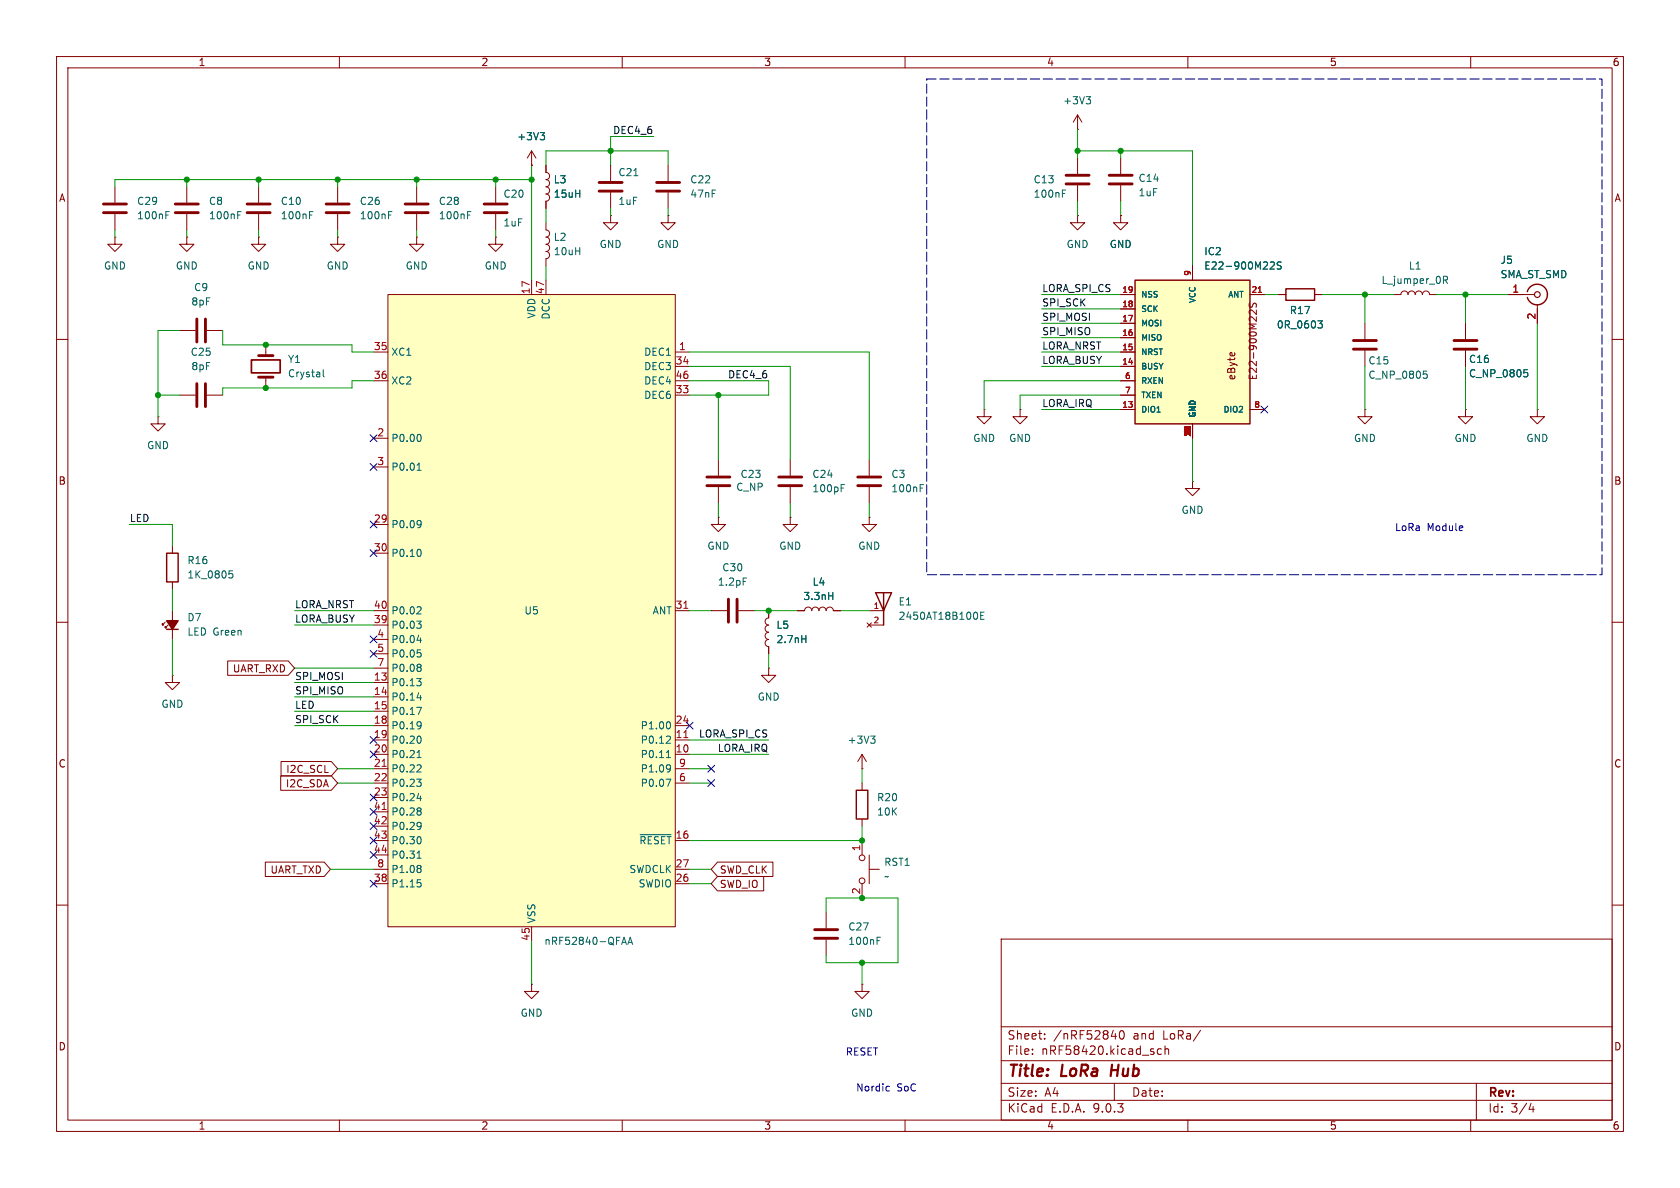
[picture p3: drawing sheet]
<svg xmlns="http://www.w3.org/2000/svg" width="297mm" height="210mm" viewBox="0 0 297 210" stroke-linecap="round" stroke-linejoin="round" font-family="sans-serif">
<g fill="none" stroke="#840000" stroke-width=".18">
<path d="M10 10h277v190h-277zM12 12h273v186h-273zM60 10v2M110 10v2M160 10v2M210 10v2M260 10v2M87.6 33v2.8M87.6 37.8v2.8M87.6 41.9v1.3h1.3l-1.3 1.3-1.2-1.3h1.2M87.6 41.9h.1M10 60h2"/>
<path d="M285 60h2M30.5 96.5v1.3M127 81.3v2.8M127 86.1v2.8M139.7 81.3v2.8M139.7 86.1v2.8M10 110h2M29.2 110l-.5 .5v-.3v.3h.3M29.7 110.5l-.5 .5v-.3v.3h.3M30.5 102.9v1.2M30.5 108v5M285 110h2"/>
<path d="M10 160h2M177 166h108v32h-108zM285 160h2M60 198v2M110 198v2M160 198v2M177 194.5h108M177 191.5h108M177 187.5h108M177 181.5h108M182.5 186.3v.1M182.5 185.5v.1"/>
<path d="M184.7 183.6v.1M184.7 182.8v.1M196.5 183.2h.9M197 191.5v3M198 182.3l.2-.1a.81 .81 0 0 1 .6 .6 .81 .81 0 0 1-.3 .8l-.1 .1a.81 .81 0 0 1-.4-1.4zM205.3 185.5l-.4-.1-.3 .3v.4l.1 .2h.6M206 185.5l.2-.1 .3 .1 .1 .9M206 184.9v1.5M210 198v2M212.2 182.1l-1.2 2M260 198v2M261 191.5v6.5"/>
<path d="M270.7 195l-.4 1.1h.9M271 195.6v1"/>
</g>
<path d="M196.6 188.2l-.3 2" fill="none" stroke="#840000" stroke-width=".4"/>
<path d="M29.5 97.8h2v5.1h-2zM29.5 111.3h2" fill="none" stroke="#840000" stroke-width=".25"/>
<path d="M148.7 86.3h.4M148.7 85.7h.6M40.5 100.9h.6M40.6 101.4h.3l.3 .2-.1 .5-.5 .1" fill="none" stroke="#006464" stroke-width=".18"/>
<path d="M29.5 109.7h2l-1 1.6z" fill="#840000" stroke="#840000" stroke-width=".25"/>
<path d="M85.6 36.1h4.1M85.6 37.6h4.1M125 84.3h4M125 85.9h4M137.7 84.3h4M137.7 85.9h4" fill="none" stroke="#840000" stroke-width=".51"/>
<path d="M68.6 52.1h50.8v111.7h-50.8z" fill="#ffffc2"/>
<g fill="none" stroke="#840000" stroke-width=".18">
<path d="M20.3 33v2.8M20.3 37.8v2.8M33 33v2.8M33 37.8v2.8M45.7 33v2.8M45.7 37.8v2.8M59.7 33v2.8M59.7 37.8v2.8M73.7 33v2.8M73.7 37.8v2.8M94 29.2h.1M94 26.7v2.5"/>
<path d="M94 26.7l-.8 1.2M94 26.7l.7 1.2M96.5 39.4v1.2a.64 .64 0 0 1 .7 .7 .64 .64 0 0 1-.7 .6 .64 .64 0 0 1 .7 .7 .64 .64 0 0 1-.7 .6 .64 .64 0 0 1 .7 .6 .64 .64 0 0 1-.7 .7 .64 .64 0 0 1 .7 .6 .64 .64 0 0 1-.7 .6M96.5 29.2v1.3a.64 .64 0 0 1 .7 .6 .64 .64 0 0 1-.7 .7M96.5 31.8a.64 .64 0 0 1 .7 .6 .64 .64 0 0 1-.7 .6 .64 .64 0 0 1 .7 .7 .64 .64 0 0 1-.7 .6 .64 .64 0 0 1 .7 .6 .64 .64 0 0 1-.7 .7v1.2M107.9 38.1v1.3h1.3l-1.3 1.2-1.2-1.2h1.2M107.9 38.1h.1M107.9 29.2v2.8M107.9 34v2.8M118.1 38.1v1.3h1.3l-1.3 1.2-1.3-1.2h1.3M118.1 38.1h.1M118.1 29.2v2.8"/>
<path d="M118.1 34v2.8M190.5 22.9h.1M190.5 38.1v1.3h1.3l-1.3 1.2-1.3-1.2h1.3M190.5 38.1h.1M190.5 20.3l-.8 1.3M190.5 20.3l.8 1.3M190.5 20.3v2.6M190.5 27.9v2.8M190.5 32.8v2.8M20.3 41.9v1.3h1.3l-1.3 1.3-1.3-1.3h1.3M20.3 41.9h.1M31.7 58.4h2.8"/>
<path d="M33 41.9v1.3h1.3l-1.3 1.3-1.3-1.3h1.3M33 41.9h.1M36.6 58.4h2.8M45.7 41.9v1.3h1.3l-1.3 1.3-1.3-1.3h1.3M45.7 41.9h.1M59.7 41.9v1.3h1.3l-1.3 1.3-1.3-1.3h1.3M59.7 41.9h.1M68.6 52.1h50.8v111.7h-50.8zM73.7 41.9v1.3h1.2l-1.2 1.3-1.3-1.3h1.3M73.7 41.9h.1M94 49.5v2.6M96.5 45.7v1.3"/>
<path d="M96.5 49.5v2.6M241.3 57.2v2.7M246.4 52.1h1.2a.64 .64 0 0 1 .7-.7 .64 .64 0 0 1 .6 .7 .64 .64 0 0 1 .7-.7 .64 .64 0 0 1 .6 .7 .64 .64 0 0 1 .6-.7 .64 .64 0 0 1 .7 .7 .64 .64 0 0 1 .6-.7 .64 .64 0 0 1 .6 .7h1.3M259.1 57.2v2.7M266.7 52.1h4.6M271.8 53.8v3.4M27.9 73.7v1.2h1.3l-1.3 1.3-1.2-1.3h1.2M27.9 73.7h.1M31.7 69.9h2.8M36.6 69.9h2.8M47 61v1.9M47 66.7v1.9"/>
<path d="M66 62.2h2.6M66 67.3h2.6M66 77.5h2.6M119.4 62.2h2.5M119.4 67.3h2.5M119.4 64.8h2.5M119.4 69.9h2.5M174 72.4v1.3h1.3l-1.3 1.2-1.3-1.2h1.3M174 72.4h.1M180.3 72.4v1.3h1.3l-1.3 1.2-1.2-1.2h1.2M180.3 72.4h.1M241.3 72.4v1.3h1.3l-1.3 1.2-1.3-1.2h1.3"/>
<path d="M241.3 72.4h.1M241.3 62v2.8M259.1 72.4v1.3h1.2l-1.2 1.2-1.3-1.2h1.3M259.1 72.4h.1M259.1 62v2.8M271.8 72.4v1.3h1.2l-1.2 1.2-1.3-1.2h1.3M271.8 72.4h.1M66 82.6h2.6M66 92.7h2.6M66 97.8h2.6M127 91.4v1.3h1.3l-1.3 1.3-1.3-1.3h1.3M127 91.4h.1"/>
<path d="M139.7 91.4v1.3h1.3l-1.3 1.3-1.3-1.3h1.3M139.7 91.4h.1M153.7 91.4v1.3h1.2l-1.2 1.3-1.3-1.3h1.3M153.7 91.4h.1M153.7 81.3v2.8M153.7 86.1v2.8M30.5 119.4v1.3h1.2l-1.2 1.2-1.3-1.2h1.3M30.5 119.4h.1M66 118.1h2.6M66 108h2.6M66 110.5h2.6M66 113h2.6"/>
<path d="M66 115.6h2.6M119.4 108h2.5M125.7 108h2.8M130.6 108h2.7M135.9 118.1v1.3h1.3l-1.3 1.3-1.3-1.3h1.3M135.9 118.1h.1M135.9 113a.63 .63 0 0 0-.6 .7 .63 .63 0 0 0 .6 .6v1.3M135.9 108v1.2a.64 .64 0 0 0-.6 .7 .64 .64 0 0 0 .6 .6 .64 .64 0 0 0-.6 .6 .64 .64 0 0 0 .6 .7 .63 .63 0 0 0-.6 .6 .63 .63 0 0 0 .6 .6M141 108h1.2a.64 .64 0 0 1 .7-.7 .64 .64 0 0 1 .6 .7 .64 .64 0 0 1 .6-.7 .64 .64 0 0 1 .7 .7 .64 .64 0 0 1 .6-.7 .64 .64 0 0 1 .6 .7 .64 .64 0 0 1 .7-.7 .64 .64 0 0 1 .6 .7h1.3M153.3 110.1l.8 .8M153.7 108h2.5M153.7 110.5h2.5"/>
<path d="M154.1 110.1l-.8 .8M66 120.7h2.6M66 123.2h2.6M66 125.7h2.6M66 128.3h2.6M66 130.8h2.6M66 133.4h2.6M66 135.9h2.6M66 138.4h2.6M119.4 128.3h2.5M119.4 130.8h2.5M119.4 133.4h2.5"/>
<path d="M119.4 135.9h2.5M119.4 138.4h2.5M152.4 135.9h.1M152.4 133.4v2.5M152.4 138.4v1.3M152.4 133.4l-.8 1.2M152.4 133.4l.8 1.2M66 141h2.6M66 153.7h2.6M66 156.2h2.6M66 143.5h2.6M66 146.1h2.6"/>
<path d="M66 148.6h2.6M66 151.1h2.6M119.4 153.7h2.5M119.4 156.2h2.5M119.4 148.6h2.5M152.4 144.8v1.3M152.4 148.6v2.5M152.4 156.2v2.6M153.7 153.7h1.7M153.7 151.1v5.1M94 174v1.3h1.2l-1.2 1.2-1.3-1.2h1.3M94 174h.1"/>
<path d="M94 163.8v2.6M146 161.3v2.8M146 166.1v2.8M152.4 174v1.3h1.3l-1.3 1.2-1.3-1.2h1.3M152.4 174h.1"/>
<circle cx="152.4" cy="151.6" r=".51"/>
<circle cx="152.4" cy="155.7" r=".51"/>
</g>
<g fill="none" stroke="#006464" stroke-width=".18">
<path d="M192 17.1h.8l-.4 .5M192.6 17.6l.2 .2v.3l-.2 .3M29.3 38h.4M29.3 37.4h.6M42 38h.4M42 37.4h.6M54.7 38h.4M54.7 37.4h.6M68.7 38h.4M68.7 37.4h.6M82.7 38h.4M82.7 37.4h.6"/>
<path d="M95.5 23.4h.8l-.4 .5M96 23.9l.3 .3v.3l-.3 .2M112.1 31.1h.7M187.8 34.2h.4M187.8 33.6h.6M255.2 48.8h.5l.2 .3-.1 .3-.6 .1M255.5 49.5l.4 .6M57.1 65.3v1.1l.2 .2M74.1 76.8a.79 .79 0 0 1 0 1.2M251.7 65.6h.6M251.8 66.1h.3l.2 .2-.1 .5-.4 .1M269.4 65.3h.6"/>
<path d="M269.6 65.8h.3l.2 .3-.1 .5h-.4M73.7 83.1h.7M74 82l.1-.1v1.2M74.1 97.1a.79 .79 0 0 1 0 1.3M74.2 92l.2 .1a1.03 1.03 0 0 1-.2 1.1M74.4 92.6l-.2 .2M162.7 86.3h.4M162.7 85.7h.6M73.7 120h.7l-.4 .4M73.7 109.8h.7l-.4 .5M73.7 113.2h.8M73.8 114.9h.6"/>
<path d="M74.2 117.4l.2 .3-.2 .3 .2 .2v.2l-.2 .3M74.2 107.3l.2 .2v.3l-.7 .7h.7M74.2 110.3l.2 .2v.3l-.2 .3M74.2 115.4l.2 .2v.3l-.2 .2M74.3 112.8v.8M131.4 102.2h.6M141.7 112.9h.8M142.5 112.3v1.3M146.5 105.3h.7M147.2 104.7v1.3M172.6 108.3l.2 .4-.2 .7M173.4 108.8h.4"/>
<path d="M174 108.2h-.6v1.3h.6M73.7 125h.8l-.5 1.3M73.7 137.7h.7l-.4 .5M73.7 123.3h.8M73.7 133.9h.7M74 132.8l.1-.1v1.2M74.1 130.1a.79 .79 0 0 1 0 1.3M74.2 120.4l.2 .3v.3l-.2 .2M74.2 127.6l.2 .1a1.03 1.03 0 0 1-.2 1.1M74.2 135.2l.2 .2v.3l-.7 .8h.7M74.2 138.2l.2 .3v.3l-.2 .2M74.3 122.9v.9"/>
<path d="M74.4 128.1l-.2 .3M117.7 137.7h.9l-.6 1.3M117.8 133.9h.7M118 132.8l.2-.1v1.2M118.2 127.6a.79 .79 0 0 1 0 1.2M118.3 130.1l.2 .3v.3l-.8 .7h.8M118.3 135.2l.2 .1a1.03 1.03 0 0 1-.2 1.1M118.5 135.7l-.2 .3M153.9 130.1h.8l-.4 .5M154.5 130.6l.2 .2v.3l-.2 .3M73.7 141.1h.8M73.7 151.7h.7"/>
<path d="M73.8 155.5h.6M74 150.6l.1-.2v1.3M74.1 147.9a.79 .79 0 0 1 0 1.3M74.2 142.8l.2 .3-.2 .3 .2 .2v.2l-.2 .3M74.2 145.4l.2 .1a1.03 1.03 0 0 1-.2 1.1M74.2 153l.2 .2-.2 .3 .2 .3v.2l-.2 .2M74.2 156l.2 .2v.3l-.2 .3M74.3 140.7v.8M74.4 145.9l-.2 .2M113.2 147.5h5.4M110 166.6h.6M110.3 165.7l.4 1.2"/>
<path d="M111 166.9l.4-1.2 .4 1.2M111.1 166.6h.6M155.1 166.3h.4M155.1 165.7h.6"/>
</g>
<path d="M120.9 107.5h.7M67.6 135.5h.7M120.9 130.4h.7M67.6 143.1h.7" fill="none" stroke="#a90000" stroke-width=".18"/>
<g fill="none" stroke="#840000" stroke-width=".51">
<path d="M18.3 36.1h4.1M18.3 37.6h4.1M31 36.1h4.1M31 37.6h4.1M43.7 36.1h4.1M43.7 37.6h4.1M57.7 36.1h4M57.7 37.6h4M71.6 36.1h4.1M71.6 37.6h4.1M105.9 32.3h4.1M105.9 33.8h4.1"/>
<path d="M116.1 32.3h4M116.1 33.8h4M188.5 31h4M188.5 32.5h4M34.8 56.4v4.1M36.3 56.4v4.1M34.8 67.8v4.1M36.3 67.8v4.1M45.7 66.7h2.6M45.7 62.9h2.6M239.3 60.2h4M239.3 61.7h4"/>
<path d="M257 60.2h4.1M257 61.7h4.1M151.6 84.3h4.1M151.6 85.9h4.1M128.8 105.9v4.1M130.3 105.9v4.1M144 164.3h4.1M144 165.9h4.1"/>
</g>
<path d="M270 51.6a1.82 1.82 0 0 1 2.8-1 1.82 1.82 0 0 1 0 2.9 1.82 1.82 0 0 1-2.8-.9M154.8 104.8h2.8l-1.4 3.2zM156.2 104.8v5.7M151.4 139.7h2v5.1h-2z" fill="none" stroke="#840000" stroke-width=".25"/>
<circle cx="271.8" cy="52.1" r=".51" fill="none" stroke="#840000" stroke-width=".2"/>
<path d="M44.4 63.6h5.1v2.3h-5.1z" fill="none" stroke="#840000" stroke-width=".3"/>
<path d="M200.7 49.5h20.3v25.4h-20.3z" fill="#ffffc2"/>
<path d="M200.7 49.5h20.3v25.4h-20.3zM227.3 51.1h5.1v2h-5.1z" fill="none" stroke="#840000" stroke-width=".25"/>
<g fill="none" stroke="#840000" stroke-width=".18">
<path d="M94 29.2h.1M96.5 29.2v1.3M96.5 35.6v1.2M198.1 38.1v1.3h1.3l-1.3 1.2-1.3-1.2h1.3M198.1 38.1h.1M198.1 27.9v2.8M198.1 32.8v2.8M198.1 52.1h2.6M198.1 54.6h2.6M198.1 57.2h2.6M198.1 59.7h2.6M210.8 47v2.5"/>
<path d="M220.9 53.6l-.1 .5 .2 .2h.3l.3-.6 .3-.1 .2 .2-.1 .5M221 52.1h2.5M222.1 54.8v.8l-.9-.8-.4 .2 .1 .5M226.1 52.1h1.2M232.4 52.1h1.3M259.1 57.2v2.7M266.7 52.1h2.5M271.8 54.6v2.6M198.1 62.2h2.6M198.1 64.8h2.6M198.1 67.3h2.6M198.1 69.9h2.6"/>
<path d="M198.1 72.4h2.6M210.8 74.9v2.6M221 72.4h2.5M259.1 62v2.8M210.8 85.1v1.3h1.3l-1.3 1.2-1.3-1.2h1.3M210.8 85.1h.1M40.3 116.8h10.7l1.1 1.3-1.1 1.3h-10.7zM135.9 108v1.2M135.9 114.3v1.3M141 108h1.2M147.3 108h1.3M49.6 137.2h9l1.1 1.2-1.1 1.3h-9z"/>
<path d="M49.7 134.6h8.9l1.1 1.3-1.1 1.3h-8.9zM46.9 152.4h10.4l1.1 1.3-1.1 1.2h-10.4zM126.8 152.4h9.8v2.5h-9.8l-1.1-1.2zM126.8 154.9h8.2v2.6h-8.2l-1.1-1.3z"/>
</g>
<path d="M222.4 51.7h.6" fill="none" stroke="#a90000" stroke-width=".18"/>
<path d="M95.5 23.4h.8l-.4 .5M96 23.9l.3 .3v.3l-.3 .2M224.6 46.4l.5-.1 .2 .4-.8 .9h.8M226.5 46.4l-.5-.1-.2 .1v.4l.6 .2 .1 .3-.2 .3-.5-.1M233 56.7h.8l-.5 .5 .4 .1 .1 .4-.3 .3h-.3M269.4 65.3h.6M269.6 65.8h.3l.2 .3-.1 .5h-.4M141.7 112.9h.8M142.5 112.3v1.3M146.5 105.3h.7M147.2 104.7v1.3" fill="none" stroke="#006464" stroke-width=".18"/>
<path d="M196.1 31h4.1M196.1 32.5h4.1" fill="none" stroke="#840000" stroke-width=".51"/>
<g fill="none" stroke="#009600" stroke-width=".18">
<path d="M33 31.8v1.2M45.7 31.8v1.2M59.7 31.8v1.2M73.7 31.8v1.2M87.6 31.8v1.2M94 31.8h-73.7v1.2M94 29.2v20.3M96.5 29.2v-2.5h21.6v2.5M96.5 36.8v2.6M107.9 36.8v1.3M115.6 24.1h-7.7v5.1M118.1 36.8v1.3"/>
<path d="M190.5 22.9v5M190.5 35.6v2.5M190.5 26.7h20.3v20.3M198.1 26.7v1.2M198.1 35.6v2.5M20.3 40.6v1.3M31.7 58.4h-3.8v15.3M33 40.6v1.3M39.4 58.4v2.6h22.8v1.2h3.8M45.7 40.6v1.3M59.7 40.6v1.3M73.7 40.6v1.3"/>
<path d="M87.6 40.6v1.3M96.5 47v2.5M184.1 52.1h14M184.1 57.2h14M184.1 54.6h14M184.1 59.7h14M223.5 52.1h2.6M233.7 52.1h12.7M241.3 52.1v5.1M254 52.1h12.7M259.1 52.1v5.1M271.8 57.2v15.2"/>
<path d="M27.9 69.9h3.8M66 67.3h-3.8v1.3h-22.8v1.3M121.9 62.2h31.8v19.1M121.9 67.3h14v2.6h-14M121.9 64.8h17.8v16.5M127 69.9v11.4M184.1 62.2h14M184.1 72.4h14M184.1 64.8h14M198.1 69.9h-17.8v2.5M198.1 67.3h-24.1v5.1M210.8 77.5v7.6"/>
<path d="M241.3 64.8v7.6M259.1 64.8v7.6M22.9 92.7h7.6v3.8M127 88.9v2.5M139.7 88.9v2.5M153.7 88.9v2.5M30.5 104.1v3.9M30.5 113v6.4M52.1 108h13.9M52.1 110.5h13.9M52.1 118.1h13.9M121.9 108h3.8"/>
<path d="M133.3 108h7.7M135.9 115.6v2.5M148.6 108h5.1M52.1 123.2h13.9M52.1 120.7h13.9M52.1 125.7h13.9M52.1 128.3h13.9M59.7 135.9h6.3M59.7 138.4h6.3M121.9 135.9h3.8M121.9 130.8h14M121.9 133.4h14"/>
<path d="M121.9 138.4h3.8M152.4 135.9v2.5M58.4 153.7h7.6M121.9 153.7h3.8M121.9 156.2h3.8M152.4 146.1v2.5h-30.5M94 166.4v7.6M146 161.3v-2.5h12.7v11.4h-12.7v-1.3M152.4 170.2v3.8"/>
</g>
<g fill="none" stroke="#000084" stroke-width=".18">
<path d="M65.4 76.9l1.2 1.2M66.6 76.9l-1.2 1.2M222.9 71.8l1.2 1.2M224.1 71.8l-1.2 1.2M65.4 97.2l1.2 1.2M65.4 92.1l1.2 1.2M65.4 81.9l1.2 1.3M66.6 97.2l-1.2 1.2M66.6 92.1l-1.2 1.2M66.6 81.9l-1.2 1.3M65.4 115l1.2 1.2M65.4 112.4l1.2 1.2"/>
<path d="M66.6 115l-1.2 1.2M66.6 112.4l-1.2 1.2M65.4 130.2l1.2 1.2M65.4 132.7l1.2 1.3M66.6 130.2l-1.2 1.2M66.6 132.7l-1.2 1.3M121.3 127.7l1.2 1.2M122.5 127.7l-1.2 1.2M125.1 137.8l1.2 1.2M125.1 135.3l1.2 1.2M126.3 137.8l-1.2 1.2M126.3 135.3l-1.2 1.2"/>
<path d="M65.4 150.5l1.2 1.2M65.4 148l1.2 1.2M65.4 142.9l1.2 1.2M65.4 155.6l1.2 1.2M65.4 145.4l1.2 1.3M65.4 140.4l1.2 1.2M66.6 150.5l-1.2 1.2M66.6 148l-1.2 1.2M66.6 142.9l-1.2 1.2M66.6 155.6l-1.2 1.2M66.6 145.4l-1.2 1.3M66.6 140.4l-1.2 1.2"/>
</g>
<path d="M156.9 192l.3 .1M157.2 192.8l-.3 .1" fill="none" stroke="#0000c2" stroke-width=".18"/>
<path d="M163.8 14h119.4v87.6h-119.4z" fill="none" stroke="#0000c2" stroke-width=".18" stroke-dasharray="1.7 .6"/>
<g fill="#009600" stroke="#009600" stroke-width=".18">
<circle cx="47" cy="68.6" r=".46"/>
<circle cx="127" cy="69.9" r=".46"/>
<circle cx="135.9" cy="108" r=".46"/>
<circle cx="87.6" cy="31.8" r=".46"/>
<circle cx="73.7" cy="31.8" r=".46"/>
<circle cx="94" cy="31.8" r=".46"/>
<circle cx="107.9" cy="26.7" r=".46"/>
<circle cx="59.7" cy="31.8" r=".46"/>
<circle cx="45.7" cy="31.8" r=".46"/>
<circle cx="33" cy="31.8" r=".46"/>
<circle cx="190.5" cy="26.7" r=".46"/>
<circle cx="198.1" cy="26.7" r=".46"/>
<circle cx="152.4" cy="170.2" r=".46"/>
<circle cx="152.4" cy="158.8" r=".46"/>
<circle cx="47" cy="61" r=".46"/>
<circle cx="27.9" cy="69.9" r=".46"/>
<circle cx="152.4" cy="148.6" r=".46"/>
<circle cx="259.1" cy="52.1" r=".46"/>
<circle cx="241.3" cy="52.1" r=".46"/>
</g>
<g font-size="2.8" fill="#840000">
<text x="178" y="190.9">Title:</text>
<text x="187.7" y="190.9">LoRa</text>
<text x="197.2" y="190.9">Hub</text>
</g>
<g font-size="2.1" fill="#840000">
<text x="178" y="184">Sheet:</text>
<text x="186.2" y="184">/nRF52840</text>
<text x="200.4" y="184">and</text>
<text x="205.8" y="184">LoRa/</text>
<text x="178" y="186.7">File:</text>
<text x="184.1" y="186.7">nRF58420.kicad_sch</text>
<text x="178" y="196.9">KiCad</text>
<text x="178" y="194.1">Size:</text>
<text x="184.7" y="194.1">A4</text>
<text x="185.7" y="196.9">E.D.A.</text>
<text x="193.3" y="196.9">9.0.3</text>
<text x="200" y="194.1">Date:</text>
<text x="263" y="194.3">Rev:</text>
<text x="263" y="196.9">Id:</text>
<text x="267.1" y="196.9">3/4</text>
</g>
<g font-size="1.8" fill="#840000">
<text x="35" y="11.9">1</text>
<text x="85" y="11.9">2</text>
<text x="135" y="11.9">3</text>
<text x="185" y="11.9">4</text>
<text x="235" y="11.9">5</text>
<text x="285" y="11.9">6</text>
<text x="10.3" y="35.9">A</text>
<text x="285.3" y="35.9">A</text>
<text x="218.6" y="67.3" transform="rotate(-90 218.6 67.3)">eByte</text>
<text x="222.4" y="67.3" transform="rotate(-90 222.4 67.3)">E22-900M22S</text>
<text x="10.3" y="85.9">B</text>
<text x="285.3" y="85.9">B</text>
<text x="41.1" y="119.1">UART_RXD</text>
<text x="10.3" y="135.9">C</text>
<text x="50.5" y="136.8">I2C_SCL</text>
<text x="285.3" y="135.9">C</text>
<text x="50.4" y="139.4">I2C_SDA</text>
<text x="47.7" y="154.6">UART_TXD</text>
<text x="127.2" y="154.6">SWD_CLK</text>
<text x="127.2" y="157.2">SWD_IO</text>
<text x="10.3" y="185.9">D</text>
<text x="285.3" y="185.9">D</text>
<text x="35" y="199.9">1</text>
<text x="85" y="199.9">2</text>
<text x="135" y="199.9">3</text>
<text x="185" y="199.9">4</text>
<text x="235" y="199.9">5</text>
<text x="285" y="199.9">6</text>
</g>
<g font-size="1.8" fill="#0f0f0f">
<text x="108.3" y="23.8">DEC4_6</text>
<text x="184.1" y="51.7">LORA_SPI_CS</text>
<text x="184.1" y="56.8">SPI_MOSI</text>
<text x="184.1" y="54.3">SPI_SCK</text>
<text x="184.1" y="59.3">SPI_MISO</text>
<text x="184.1" y="64.4">LORA_BUSY</text>
<text x="184.1" y="61.9">LORA_NRST</text>
<text x="128.6" y="67">DEC4_6</text>
<text x="184.1" y="72">LORA_IRQ</text>
<text x="22.9" y="92.4">LED</text>
<text x="52.1" y="107.6">LORA_NRST</text>
<text x="52.1" y="110.1">LORA_BUSY</text>
<text x="52.1" y="125.4">LED</text>
<text x="52.1" y="122.8">SPI_MISO</text>
<text x="52.1" y="120.3">SPI_MOSI</text>
<text x="52.1" y="127.9">SPI_SCK</text>
<text x="123.5" y="130.5">LORA_SPI_CS</text>
<text x="126.8" y="133">LORA_IRQ</text>
</g>
<g font-size="1.8" fill="#006464">
<text x="187.9" y="18.6">+3V3</text>
<text x="91.3" y="25">+3V3</text>
<text x="88.9" y="35.2">C20</text>
<text x="97.8" y="35.2">15uH</text>
<text x="97.8" y="32.6">L3</text>
<text x="109.2" y="31.3">C21</text>
<text x="121.9" y="32.6">C22</text>
<text x="121.9" y="35.2">47nF</text>
<text x="182.6" y="35.2">100nF</text>
<text x="182.6" y="32.6">C13</text>
<text x="201.2" y="34.9">1uF</text>
<text x="201.2" y="32.4">C14</text>
<text x="24.1" y="39">100nF</text>
<text x="24.1" y="36.4">C29</text>
<text x="36.8" y="36.4">C8</text>
<text x="36.8" y="39">100nF</text>
<text x="49.5" y="39">100nF</text>
<text x="49.5" y="36.4">C10</text>
<text x="63.5" y="39">100nF</text>
<text x="63.5" y="36.4">C26</text>
<text x="77.5" y="39">100nF</text>
<text x="77.5" y="36.4">C28</text>
<text x="88.9" y="40.2">1uF</text>
<text x="109.2" y="36.4">1uF</text>
<text x="18.3" y="47.9">GND</text>
<text x="31" y="47.9">GND</text>
<text x="43.7" y="47.9">GND</text>
<text x="57.7" y="47.9">GND</text>
<text x="71.6" y="47.9">GND</text>
<text x="85.6" y="47.9">GND</text>
<text x="97.8" y="45.3">10uH</text>
<text x="97.8" y="42.8">L2</text>
<text x="105.9" y="44">GND</text>
<text x="116.1" y="44">GND</text>
<text x="188.5" y="44">GND</text>
<text x="196.1" y="44">GND</text>
<text x="212.8" y="45.3">IC2</text>
<text x="212.8" y="47.9">E22-900M22S</text>
<text x="249" y="47.9">L1</text>
<text x="265.2" y="46.8">J5</text>
<text x="34.2" y="51.7">C9</text>
<text x="244.1" y="50.4">L_jumper_0R</text>
<text x="265.2" y="49.4">SMA_ST_SMD</text>
<text x="33.7" y="54.2">8pF</text>
<text x="94.8" y="56.4" transform="rotate(-90 94.8 56.4)">VDD</text>
<text x="97.4" y="56.6" transform="rotate(-90 97.4 56.6)">DCC</text>
<text x="225.6" y="58.3">0R_0603</text>
<text x="227.9" y="55.7">R17</text>
<text x="33.6" y="63.1">C25</text>
<text x="33.7" y="65.6">8pF</text>
<text x="50.8" y="64.4">Y1</text>
<text x="69.1" y="63.1">XC1</text>
<text x="113.8" y="63.1">DEC1</text>
<text x="113.8" y="65.6">DEC3</text>
<text x="241.8" y="64.6">C15</text>
<text x="259.6" y="64.4">C16</text>
<text x="50.8" y="66.9">Crystal</text>
<text x="69.1" y="68.2">XC2</text>
<text x="113.8" y="68.2">DEC4</text>
<text x="113.8" y="70.7">DEC6</text>
<text x="241.8" y="67.2">C_NP_0805</text>
<text x="259.6" y="66.9">C_NP_0805</text>
<text x="25.9" y="79.6">GND</text>
<text x="69.1" y="78.3">P0.00</text>
<text x="69.1" y="83.4">P0.01</text>
<text x="172" y="78.3">GND</text>
<text x="178.3" y="78.3">GND</text>
<text x="239.3" y="78.3">GND</text>
<text x="257" y="78.3">GND</text>
<text x="269.7" y="78.3">GND</text>
<text x="130.1" y="87">C_NP</text>
<text x="130.8" y="84.7">C23</text>
<text x="143.5" y="87.2">100pF</text>
<text x="143.5" y="84.7">C24</text>
<text x="157.5" y="84.7">C3</text>
<text x="157.5" y="87.2">100nF</text>
<text x="69.1" y="93.6">P0.09</text>
<text x="208.8" y="91">GND</text>
<text x="33" y="99.9">R16</text>
<text x="69.1" y="98.7">P0.10</text>
<text x="125" y="97.4">GND</text>
<text x="127.6" y="101.2">C30</text>
<text x="137.7" y="97.4">GND</text>
<text x="151.6" y="97.4">GND</text>
<text x="33" y="102.5">1K_0805</text>
<text x="126.8" y="103.7">1.2pF</text>
<text x="141.9" y="106.3">3.3nH</text>
<text x="143.6" y="103.7">L4</text>
<text x="158.8" y="107.2">E1</text>
<text x="33" y="110">D7</text>
<text x="33" y="112.6">LED Green</text>
<text x="69.1" y="108.8">P0.02</text>
<text x="69.1" y="111.4">P0.03</text>
<text x="69.1" y="113.9">P0.04</text>
<text x="92.6" y="108.8">U5</text>
<text x="115.3" y="108.8">ANT</text>
<text x="137.2" y="113.9">2.7nH</text>
<text x="137.2" y="111.4">L5</text>
<text x="158.8" y="109.8">2450AT18B100E</text>
<text x="69.1" y="119">P0.08</text>
<text x="69.1" y="116.4">P0.05</text>
<text x="28.4" y="125.3">GND</text>
<text x="69.1" y="121.5">P0.13</text>
<text x="69.1" y="124.1">P0.14</text>
<text x="133.9" y="124.1">GND</text>
<text x="69.1" y="126.6">P0.17</text>
<text x="69.1" y="129.1">P0.19</text>
<text x="69.1" y="131.7">P0.20</text>
<text x="113.2" y="129.1">P1.00</text>
<text x="113.2" y="131.7">P0.12</text>
<text x="149.8" y="131.7">+3V3</text>
<text x="69.1" y="134.2">P0.21</text>
<text x="69.1" y="136.8">P0.22</text>
<text x="113.2" y="134.2">P0.11</text>
<text x="113.2" y="136.8">P1.09</text>
<text x="69.1" y="139.3">P0.23</text>
<text x="69.1" y="141.8">P0.24</text>
<text x="113.2" y="139.3">P0.07</text>
<text x="154.9" y="141.8">R20</text>
<text x="69.1" y="144.4">P0.28</text>
<text x="69.1" y="146.9">P0.29</text>
<text x="69.1" y="149.5">P0.30</text>
<text x="112.9" y="149.5">~{RESET}</text>
<text x="154.9" y="144.4">10K</text>
<text x="69.1" y="154.5">P1.08</text>
<text x="69.1" y="152">P0.31</text>
<text x="111.2" y="154.5">SWDCLK</text>
<text x="156.2" y="155.8">~</text>
<text x="156.2" y="153.3">RST1</text>
<text x="69.1" y="157.1">P1.15</text>
<text x="112.8" y="157.1">SWDIO</text>
<text x="94.8" y="163.3" transform="rotate(-90 94.8 163.3)">VSS</text>
<text x="96.1" y="167.2">nRF52840-QFAA</text>
<text x="149.9" y="167.2">100nF</text>
<text x="149.9" y="164.7">C27</text>
<text x="91.9" y="179.9">GND</text>
<text x="150.4" y="179.9">GND</text>
</g>
<g font-size="1.8" fill="#a90000">
<text x="93.7" y="52.1" transform="rotate(-90 93.7 52.1)">17</text>
<text x="96.3" y="52.1" transform="rotate(-90 96.3 52.1)">47</text>
<text x="267.3" y="51.8">1</text>
<text x="271.5" y="56.6" transform="rotate(-90 271.5 56.6)">2</text>
<text x="66" y="62">35</text>
<text x="119.3" y="64.5">34</text>
<text x="119.9" y="62">1</text>
<text x="66" y="67.1">36</text>
<text x="119.3" y="67.1">46</text>
<text x="119.3" y="69.6">33</text>
<text x="66.6" y="77.2">2</text>
<text x="66.6" y="82.3">3</text>
<text x="66" y="92.5">29</text>
<text x="66" y="97.5">30</text>
<text x="66" y="107.7">40</text>
<text x="119.3" y="107.7">31</text>
<text x="66" y="110.2">39</text>
<text x="66.6" y="112.8">4</text>
<text x="66.6" y="117.9">7</text>
<text x="66.6" y="115.3">5</text>
<text x="66" y="120.4">13</text>
<text x="66" y="122.9">14</text>
<text x="66" y="125.5">15</text>
<text x="66" y="128">18</text>
<text x="66" y="130.6">19</text>
<text x="119.3" y="128">24</text>
<text x="119.3" y="130.6">11</text>
<text x="66" y="133.1">20</text>
<text x="66" y="135.6">21</text>
<text x="119.3" y="133.1">10</text>
<text x="119.9" y="135.6">9</text>
<text x="66" y="138.2">22</text>
<text x="66" y="140.7">23</text>
<text x="66" y="143.3">41</text>
<text x="119.9" y="138.2">6</text>
<text x="66" y="145.8">42</text>
<text x="66" y="148.3">43</text>
<text x="119.3" y="148.3">16</text>
<text x="66" y="156">38</text>
<text x="66" y="150.9">44</text>
<text x="66.6" y="153.4">8</text>
<text x="119.3" y="156">26</text>
<text x="119.3" y="153.4">27</text>
<text x="152.1" y="150.6" transform="rotate(-90 152.1 150.6)">1</text>
<text x="152.1" y="158.2" transform="rotate(-90 152.1 158.2)">2</text>
<text x="93.7" y="166.4" transform="rotate(-90 93.7 166.4)">45</text>
</g>
<g font-size="1.8" fill="#0000c2">
<text x="246.5" y="94.1">LoRa</text>
<text x="252.3" y="94.1">Module</text>
<text x="149.4" y="186.8">RESET</text>
<text x="151.3" y="193.1">Nordic</text>
<text x="158.5" y="193.1">SoC</text>
</g>
<g font-size="1.4" fill="#a90000">
<text x="198.3" y="51.8">19</text>
<text x="210.6" y="48.9" transform="rotate(-90 210.6 48.9)">9</text>
<text x="221.2" y="51.8">21</text>
<text x="198.3" y="54.4">18</text>
<text x="198.3" y="56.9">17</text>
<text x="198.3" y="59.4">16</text>
<text x="198.3" y="62">15</text>
<text x="198.3" y="64.5">14</text>
<text x="198.8" y="67.1">6</text>
<text x="198.8" y="69.6">7</text>
<text x="198.3" y="72.1">13</text>
<text x="210.6" y="76.8" transform="rotate(-90 210.6 76.8)">31</text>
<text x="210.6" y="76.8" transform="rotate(-90 210.6 76.8)">42</text>
<text x="210.6" y="76.8" transform="rotate(-90 210.6 76.8)">1</text>
<text x="210.6" y="76.8" transform="rotate(-90 210.6 76.8)">2</text>
<text x="221.6" y="72.1">8</text>
<text x="154.3" y="107.7">1</text>
<text x="154.3" y="110.2">2</text>
</g>
<g font-size="1.4" fill="#006464">
<text x="201.7" y="52.8">NSS</text>
<text x="211.6" y="53.7" transform="rotate(-90 211.6 53.7)">VCC</text>
<text x="217" y="52.8">ANT</text>
<text x="201.7" y="55.3">SCK</text>
<text x="201.7" y="57.9">MOSI</text>
<text x="201.7" y="60.4">MISO</text>
<text x="201.7" y="63">NRST</text>
<text x="201.7" y="65.5">BUSY</text>
<text x="201.7" y="68">RXEN</text>
<text x="201.7" y="70.6">TXEN</text>
<text x="201.7" y="73.1">DIO1</text>
<text x="211.6" y="73.9" transform="rotate(-90 211.6 73.9)">GND</text>
<text x="216.2" y="73.1">DIO2</text>
</g>
</svg>
